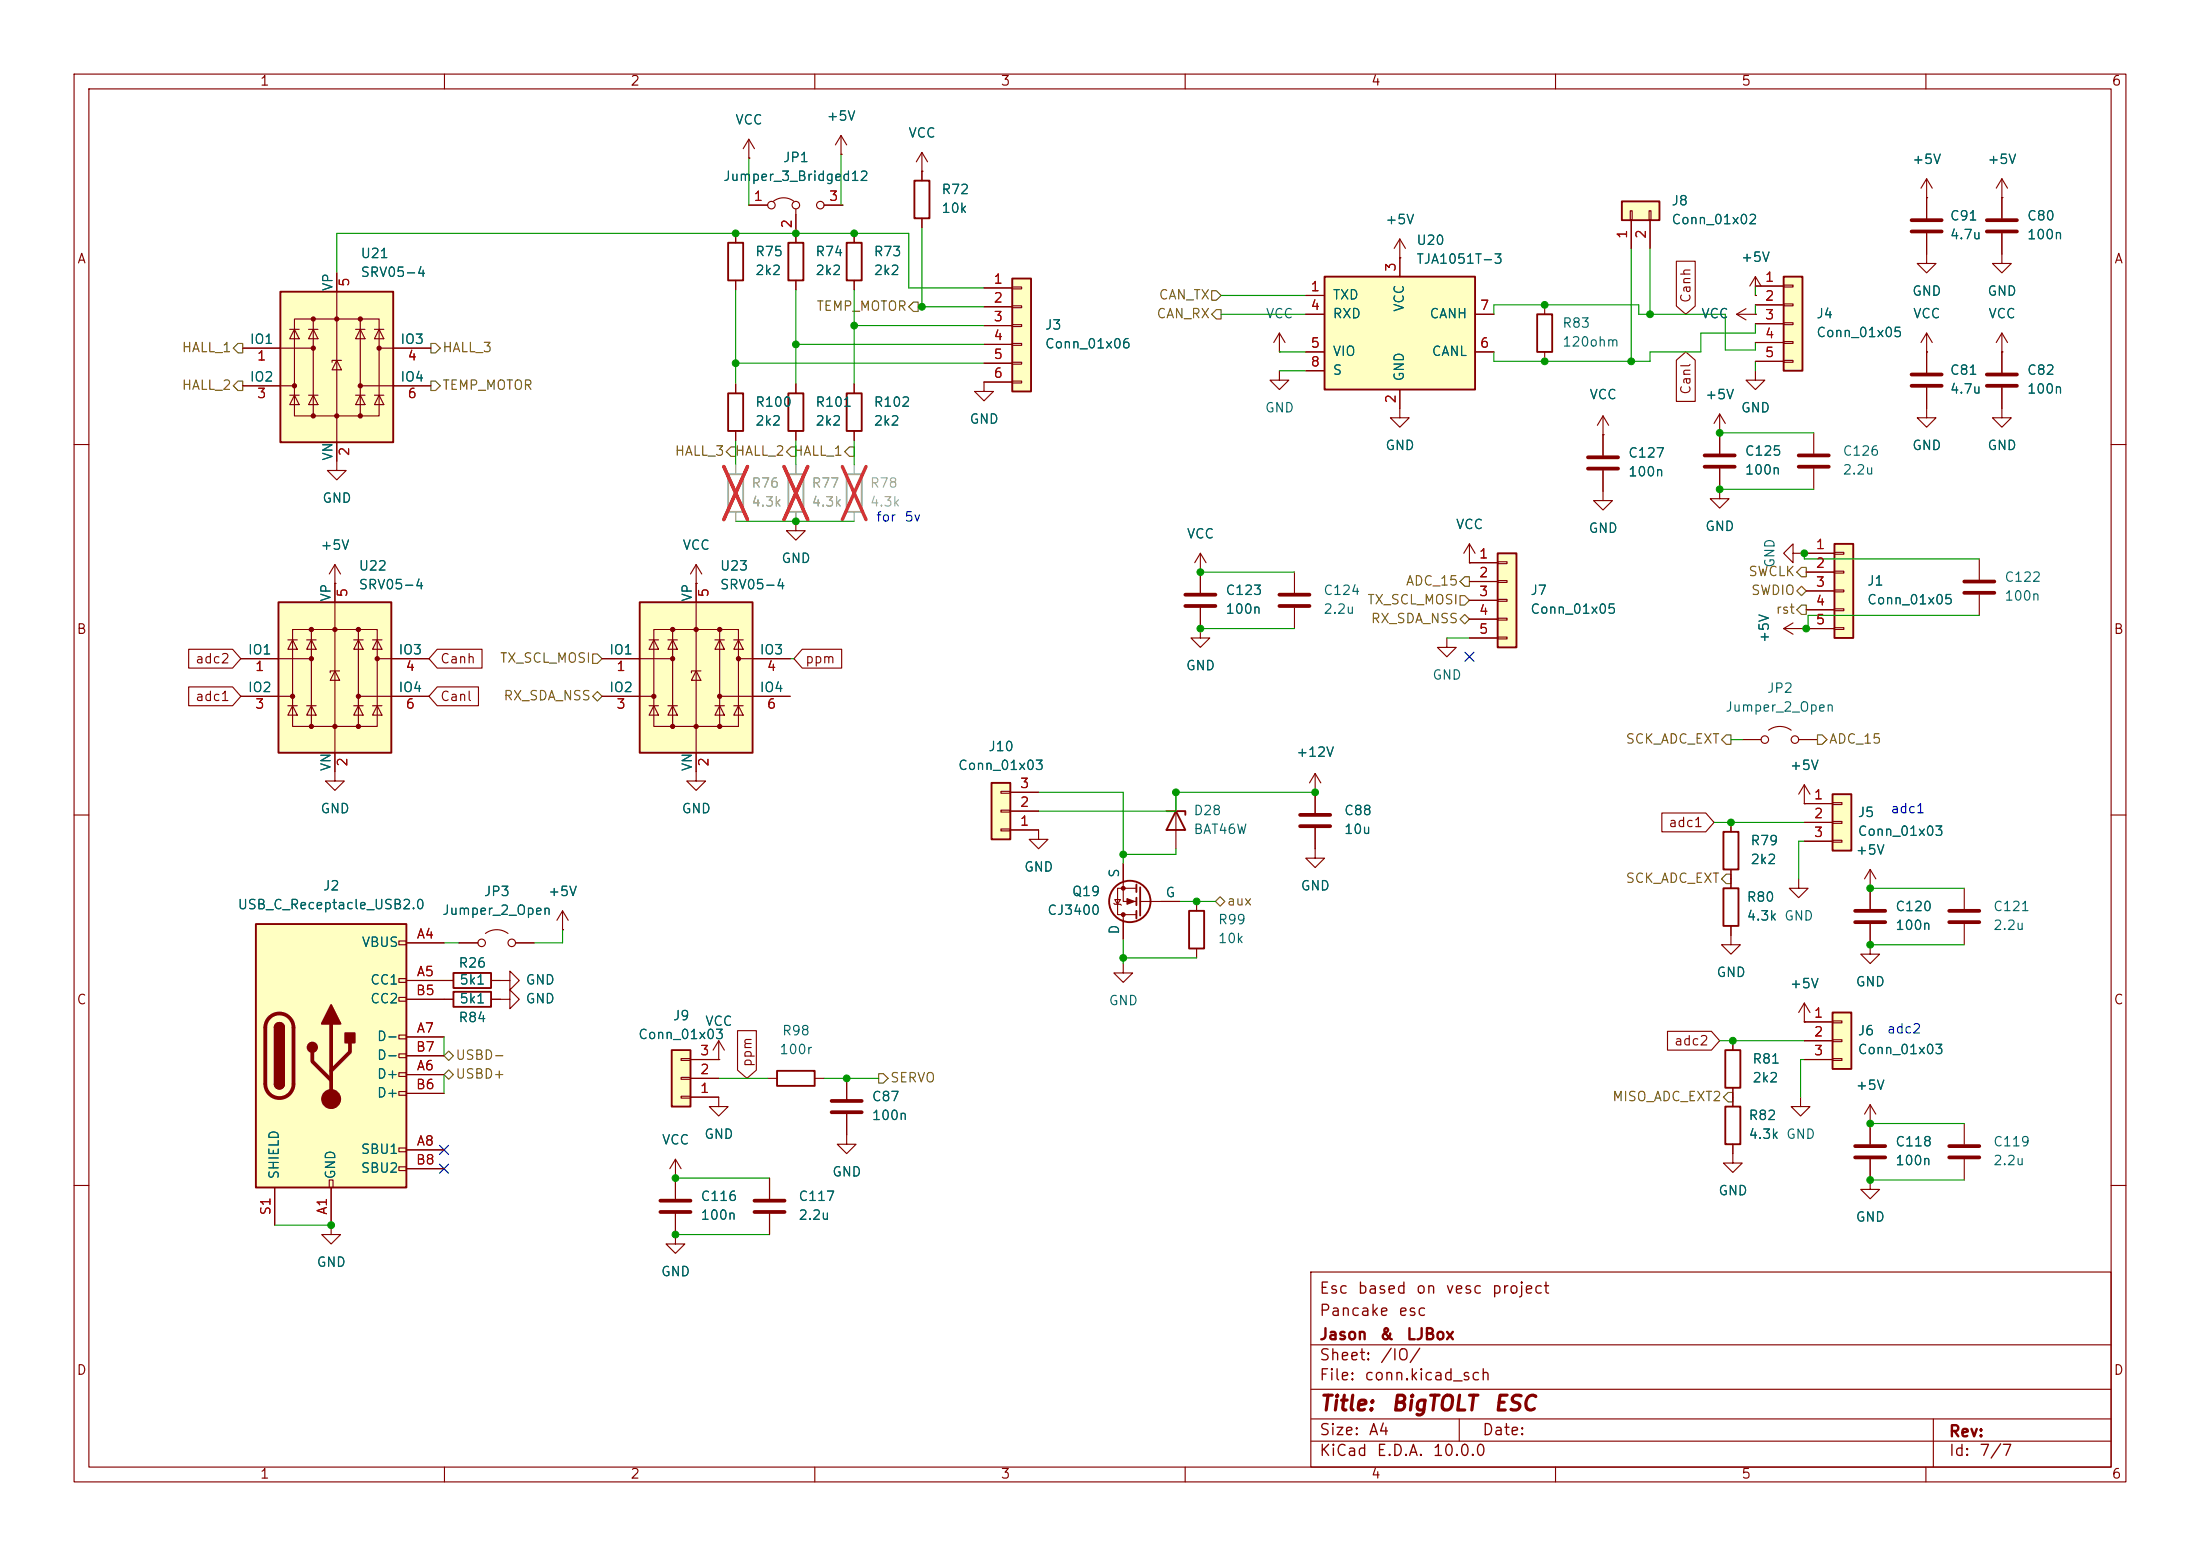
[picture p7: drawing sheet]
<svg xmlns="http://www.w3.org/2000/svg" width="297mm" height="210mm" viewBox="0 0 297 210" stroke-linecap="round" stroke-linejoin="round" font-family="sans-serif">
<g fill="none" stroke="#840000" stroke-width=".15">
<path d="M10 10h277v190h-277zM12 12h273v186h-273zM60 10v2M110 10v2M160 10v2M210 10v2M260 10v2M10 60h2M285 60h2M10 110h2M177.5 114.6v1.2h1.3l-1.3 1.3-1.2-1.3h1.2M285 110h2"/>
<path d="M10 160h2M177 171.7h108v26.3h-108zM285 160h2M60 198v2M110 198v2M160 198v2M177 194.5h108M177 191.5h108M177 187.5h108M177 181.5h108M197 191.5v3M210 198v2"/>
<path d="M260 198v2M261 191.5v6.5"/>
</g>
<path d="M34.5 124.7h20.4v35.6h-20.4z" fill="#ffffc2"/>
<g fill="none" stroke="#840000" stroke-width=".15">
<path d="M107.4 31.5v1.3M107.4 37.8v1.3M53.8 127h1.1v.5h-1.1zM53.8 132.1h1.1v.5h-1.1zM53.8 134.6h1.1v.5h-1.1zM53.8 139.7h1.1v.5h-1.1zM54.9 127.3h5M54.9 132.3h5M54.9 140h5M54.9 134.9h5M44.4 159.3h.6v1h-.6zM53.8 142.2h1.1v.5h-1.1z"/>
<path d="M53.8 144.8h1.1v.5h-1.1zM53.8 147.3h1.1v.5h-1.1zM53.8 154.9h1.1v.5h-1.1zM53.8 157.5h1.1v.5h-1.1zM54.9 145h5M54.9 155.2h5M54.9 147.6h5M54.9 142.5h5M54.9 157.7h5M37.1 160.3v5.1M44.7 160.3v5.1"/>
</g>
<path d="M106.4 32.8h2.1v5h-2.1zM34.5 124.7h20.4v35.6h-20.4zM37.1 138.7a.64 .64 0 0 1 .6-.6 .64 .64 0 0 1 .7 .6M37.1 146.3a.64 .64 0 0 0 .6 .6 .64 .64 0 0 0 .7-.6" fill="none" stroke="#840000" stroke-width=".25"/>
<path d="M36.4 137.4a1.9 1.9 0 0 1 2-.5 1.9 1.9 0 0 1 1.2 1.8v7.6a1.91 1.91 0 0 1-1.9 1.9 1.91 1.91 0 0 1-1.9-1.9v-7.6a1.9 1.9 0 0 1 .6-1.3zM44.7 138.2v10.1M42.2 142v1.3l2.5 2.5M47.2 140.7v1.3l-2.5 2.5" fill="none" stroke="#840000" stroke-width=".51"/>
<g fill="#840000" stroke="#840000" stroke-width=".25">
<path d="M37.1 138.7h1.3v7.6h-1.3z"/>
<path d="M37.3 138.2a.64 .64 0 0 1 .7-.1 .64 .64 0 0 1 .4 .6h-1.3z"/>
<path d="M37.1 146.3h1.3a.64 .64 0 0 1-.7 .6 .64 .64 0 0 1-.6-.6z"/>
<path d="M44.7 135.6l1.3 2.6h-2.6z"/>
<path d="M46.6 139.4h1.3v1.3h-1.3z"/>
<circle cx="42.2" cy="141.4" r=".63"/>
</g>
<circle cx="44.7" cy="148.3" r="1.27" fill="#840000" stroke="#840000" stroke-width=".15"/>
<path d="M178.8 37.3h20.3v15.3h-20.3z" fill="#ffffc2"/>
<path d="M178.8 37.3h20.3v15.3h-20.3z" fill="none" stroke="#840000" stroke-width=".25"/>
<g fill="none" stroke="#840000" stroke-width=".15">
<path d="M176.3 39.9h2.5M189 34.8h.1M189 32.3v5M189 32.3l-.8 1.2M189 32.3l.7 1.2M176.3 42.4h2.5M176.3 47.5h2.5M176.3 50h2.5M189 52.6v3.8h1.2l-1.2 1.3-1.3-1.3h1.3M199.1 42.4h2.6M199.1 47.5h2.6M235.2 99.8h2.5"/>
<path d="M238.8 98.6a2.54 2.54 0 0 1 3 0M240.8 84.8l1.3 .8M240.8 84.8h2.5M242.1 84.1l-1.3 .7M242.8 99.8h2.6M243.3 84.8h.1"/>
<circle cx="238.3" cy="99.8" r=".51"/>
<circle cx="242.3" cy="99.8" r=".51"/>
</g>
<path d="M133.9 105.7h2.5v7.6h-2.5z" fill="#ffffc2"/>
<path d="M98.3 32.8h2v5h-2zM133.9 105.7h2.5v7.6h-2.5zM232.7 119.9h2v5.1h-2z" fill="none" stroke="#840000" stroke-width=".25"/>
<g fill="none" stroke="#840000" stroke-width=".15">
<path d="M99.3 31.5v1.3M99.3 37.8v1.3M132.8 51.6v1.2h1.3l-1.3 1.3-1.2-1.3h1.2M172.7 47.5h.1M172.7 45l-.7 1.2M172.7 45l.8 1.2M172.7 45v2.5M234.4 42.4l1.3 .8M234.4 42.4h2.6M235.7 41.7l-1.3 .7M237 42.4h.1M135.1 111.9h1.3v.2h-1.3z"/>
<path d="M135.1 109.3h1.3v.3h-1.3zM135.1 106.8h1.3v.3h-1.3zM136.4 112h3.8v1.3h1.3l-1.3 1.3-1.3-1.3h1.3M136.4 109.5h3.8M136.4 106.9h3.8M233.7 118.6v1.3M233.7 125v1.2M252.5 156.5v4h1.2l-1.2 1.3-1.3-1.3h1.3M252.5 151.6v2.8M265.2 151.6v2.8M265.2 156.5v2.8"/>
</g>
<path d="M250.4 154.7h4.1M250.4 156.2h4.1M263.1 154.7h4.1M263.1 156.2h4.1" fill="none" stroke="#840000" stroke-width=".51"/>
<path d="M218.9 27.2h5.1v2.5h-5.1z" fill="#ffffc2"/>
<path d="M123.4 24.4h2.1v5.1h-2.1zM218.9 27.2h5.1v2.5h-5.1zM207.5 42.4h2v5.1h-2zM232.7 112.3h2v5h-2zM232.9 149.4h2v5h-2zM232.9 141.7h2v5.1h-2z" fill="none" stroke="#840000" stroke-width=".25"/>
<g fill="none" stroke="#840000" stroke-width=".15">
<path d="M124.5 23.1h.1M124.5 20.6l-.8 1.2M124.5 20.6l.7 1.2M124.5 20.6v3.8M124.5 29.5v1.2M220.1 28.4h.2v1.3h-.2zM220.2 29.7v3.8M222.6 28.4h.3v1.3h-.3zM222.8 29.7v3.8M208.5 41.1v1.3M208.5 47.5v1.3M216.4 58.7h.1"/>
<path d="M216.4 56.1v5.4M216.4 56.1l-.8 1.3M216.4 56.1l.8 1.3M244.9 58.4v2.8M216.4 63.5v4.1h1.3l-1.3 1.2-1.3-1.2h1.3M244.9 63.2v2.8M233.7 111v1.3M233.7 117.3v1.3M242.8 118.6v1.3h1.3l-1.3 1.3-1.2-1.3h1.2M252.5 119.9h.1M252.5 117.3v2.6M252.5 117.3l-.8 1.3"/>
<path d="M252.5 117.3l.7 1.3M233.9 154.4v2.6h1.3l-1.3 1.2-1.2-1.2h1.2M233.9 140.5v1.2M233.9 146.8v2.6M243.1 148.1v1.3h1.2l-1.2 1.2-1.3-1.2h1.3M252.5 151.6h.1M252.5 149.1l-.8 1.3M252.5 149.1l.7 1.3M252.5 149.1v2.5"/>
</g>
<path d="M214.4 61.7h4M214.4 63.2h4M242.8 61.5h4.1M242.8 63h4.1" fill="none" stroke="#840000" stroke-width=".51"/>
<path d="M202.2 74.7h2.5v12.7h-2.5z" fill="#ffffc2"/>
<path d="M202.2 74.7h2.5v12.7h-2.5z" fill="none" stroke="#840000" stroke-width=".25"/>
<g fill="none" stroke="#840000" stroke-width=".15">
<path d="M260.1 26.7h.1M260.1 24.1l-.8 1.3M260.1 24.1l.8 1.3M260.1 24.1v2.6M198.4 75.9h.1M198.4 75.9h3.8M198.4 78.5h3.8M198.4 73.4l-.8 1.3M198.4 73.4l.7 1.3M198.4 73.4v2.5M202.2 75.8h1.3v.3h-1.3zM202.2 78.4h1.3v.2h-1.3z"/>
<path d="M195.3 86.1v1.3h1.3l-1.3 1.2-1.2-1.2h1.2M198.4 81h3.8M198.4 83.6h3.8M198.4 86.1h3.8M202.2 80.9h1.3v.3h-1.3zM202.2 83.4h1.3v.3h-1.3zM202.2 86h1.3v.2h-1.3zM243.6 108.5h.1M243.6 105.9l-.8 1.3M243.6 105.9l.7 1.3M243.6 105.9v2.6"/>
</g>
<path d="M247.4 107.2h2.5v7.6h-2.5z" fill="#ffffc2"/>
<path d="M247.4 107.2h2.5v7.6h-2.5z" fill="none" stroke="#840000" stroke-width=".25"/>
<path d="M243.6 108.5h3.8M243.6 111h3.8M243.6 113.5h3.8M247.4 108.3h1.3v.3h-1.3zM247.4 110.9h1.3v.2h-1.3zM247.4 113.4h1.3v.3h-1.3z" fill="none" stroke="#840000" stroke-width=".15"/>
<path d="M247.6 73.4h2.6v12.7h-2.6z" fill="#ffffc2"/>
<path d="M247.6 73.4h2.6v12.7h-2.6zM160.5 122.9h2.1v5.1h-2.1z" fill="none" stroke="#840000" stroke-width=".25"/>
<g fill="none" stroke="#840000" stroke-width=".15">
<path d="M243.8 74.7h3.8M243.8 77.2h3.8M243.8 79.8h3.8M247.6 74.5h1.3v.3h-1.3zM247.6 77.1h1.3v.2h-1.3zM247.6 79.6h1.3v.3h-1.3zM243.8 82.3h3.8M243.8 84.8h3.8M247.6 82.2h1.3v.2h-1.3zM247.6 84.7h1.3v.3h-1.3zM151.6 130v1.3h1.3l-1.3 1.3-1.2-1.3h1.2M161.5 121.7v1.2"/>
<path d="M161.5 128v1.3"/>
</g>
<path d="M247.4 136.7h2.5v7.6h-2.5z" fill="#ffffc2"/>
<path d="M114.3 32.8h2v5h-2zM106.4 53.1h2.1v5.1h-2.1zM247.4 136.7h2.5v7.6h-2.5z" fill="none" stroke="#840000" stroke-width=".25"/>
<g fill="none" stroke="#840000" stroke-width=".15">
<path d="M115.3 31.5v1.3M115.3 37.8v1.3M107.4 51.8v1.3M107.4 58.2v1.2M172.7 50v1.3h1.3l-1.3 1.3-1.3-1.3h1.3M162.1 77.2v2.8M174.8 77.2v2.8M267.2 75.4v2.8M162.1 82v4.1h1.2l-1.2 1.3-1.3-1.3h1.3M174.8 82v2.8M267.2 80.3v2.8M177.5 106.9h.1"/>
<path d="M177.5 104.4l-.7 1.3M177.5 104.4l.8 1.3M177.5 104.4v2.5M243.6 137.9h.1M243.6 137.9h3.8M243.6 135.4l-.8 1.3M243.6 135.4l.7 1.3M243.6 135.4v2.5M247.4 137.8h1.3v.2h-1.3zM252.5 127.5v1.3h1.2l-1.2 1.2-1.3-1.2h1.3M243.6 140.5h3.8M243.6 143h3.8"/>
<path d="M247.4 140.3h1.3v.3h-1.3zM247.4 142.9h1.3v.2h-1.3z"/>
</g>
<path d="M265.2 78.5h4M160 80.3h4.1M160 81.8h4.1M172.7 80.3h4.1M172.7 81.8h4.1M265.2 80h4" fill="none" stroke="#840000" stroke-width=".51"/>
<path d="M136.7 37.6h2.5v15.2h-2.5z" fill="#ffffc2"/>
<g fill="none" stroke="#840000" stroke-width=".25">
<path d="M136.7 37.6h2.5v15.2h-2.5zM98.3 53.1h2v5.1h-2zM114.3 53.1h2v5.1h-2zM153.4 119.4v1M153.9 119.8v3.8M157.5 109.5h2.5v.5M158.7 109.5l1.3 2.5h-2.5zM153.4 121.2v1M153.4 122.9v1.1"/>
<circle cx="152.5" cy="121.7" r="2.79"/>
</g>
<g fill="none" stroke="#840000" stroke-width=".15">
<path d="M101.1 18.8l-.8 1.3M101.1 18.8l.8 1.3M101.1 18.8v2.5M113.5 18.3l-.7 1.3M113.5 18.3l.8 1.3M113.5 18.3v2.5M101.1 21.3h.1M101.1 27.7h2.5M104.4 27.2a2.26 2.26 0 0 1 2.8 0M107.4 28.2v3.3M111.3 27.7h2.5M113.5 20.8h.1"/>
<path d="M132.8 38.9h3.9M136.7 38.7h1.2v.3h-1.2zM260.1 31.5v4.1h1.3l-1.3 1.2-1.3-1.2h1.3M260.1 26.7v2.8M270.3 26.7h.1M270.3 31.5v4.1h1.2l-1.2 1.2-1.3-1.2h1.3M270.3 24.1v5.4M270.3 24.1l-.8 1.3M270.3 24.1l.7 1.3M99.3 51.8v1.3M99.3 58.2v1.2M115.3 51.8v1.3"/>
<path d="M115.3 58.2v1.2M132.8 41.4h3.9M132.8 43.9h3.9M132.8 46.5h3.9M132.8 49h3.9M132.8 51.6h3.9M136.7 41.3h1.2v.2h-1.2zM136.7 43.8h1.2v.3h-1.2zM136.7 46.4h1.2v.2h-1.2zM136.7 48.9h1.2v.2h-1.2zM136.7 51.4h1.2v.3h-1.2zM232.2 58.4h.1"/>
<path d="M232.2 55.9v5.3M232.2 55.9l-.8 1.3M232.2 55.9l.7 1.3M260.1 52.3v4.1h1.3l-1.3 1.3-1.3-1.3h1.3M260.1 47.5h.1M260.1 45v5.3M260.1 45l-.8 1.2M260.1 45l.8 1.2M270.3 52.3v4.1h1.2l-1.2 1.3-1.3-1.3h1.3M270.3 47.5h.1M270.3 45v5.3M270.3 45l-.8 1.2"/>
<path d="M270.3 45l.7 1.2M162.1 77.2h.1M162.1 74.7l-.8 1.2M162.1 74.7l.7 1.2M162.1 74.7v2.5M232.2 63.2v4.1h1.2l-1.2 1.3-1.3-1.3h1.3M242.1 74.7v-1.3l-1.3 1.3 1.3 1.2v-1.2h1.2M151.6 116.6v5.1h1.8M153.4 119.9h-2.5v3.5h2.5M158.7 106.9v7.7M177.5 106.9v2.8M177.5 111.8v2.8"/>
<path d="M252.5 119.9v2.8M265.2 119.9v2.8M150.4 121.9l.1 .1h.8l.1 .2M150.5 121.4h.8l-.4 .6zM151.6 123.4v3.3M153.9 121.7h5.4M233.7 126.2v1.3h1.2l-1.2 1.3-1.3-1.3h1.3M252.5 124.7v2.8M265.2 124.7v2.8"/>
<circle cx="104.1" cy="27.7" r=".51"/>
<circle cx="107.4" cy="27.7" r=".51"/>
<circle cx="110.7" cy="27.7" r=".51"/>
</g>
<path d="M98.3 64h2v5.1h-2zM106.4 64h2.1v5.1h-2.1zM114.3 64h2v5.1h-2z" fill="none" stroke="#a1a1a1" stroke-width=".25"/>
<path d="M99.3 62.7v1.3M99.3 69.1v1.3M107.4 62.7v1.3M107.4 69.1v1.3M115.3 62.7v1.3M115.3 69.1v1.3" fill="none" stroke="#a1a1a1" stroke-width=".15"/>
<path d="M97.7 63l3.2 7.1M100.9 63l-3.2 7.1M105.8 63l3.2 7.1M109 63l-3.2 7.1M113.7 63l3.2 7.1M116.9 63l-3.2 7.1" fill="none" stroke="#e12e31" stroke-width=".46"/>
<g fill="none" stroke="#840000" stroke-width=".51">
<path d="M258.1 31.2h4M258.1 29.7h4M268.2 31.2h4.1M268.2 29.7h4.1M258.1 52.1h4M258.1 50.5h4M268.2 52.1h4.1M268.2 50.5h4.1M230.1 61.5h4.1M230.1 63h4.1M175.5 111.5h4.1M175.5 110h4.1"/>
<path d="M250.4 122.9h4.1M250.4 124.5h4.1M263.1 122.9h4.1M263.1 124.5h4.1"/>
</g>
<g fill="#840000" stroke="#840000" stroke-width=".15">
<path d="M152.1 121.3l1.1 .4-1.1 .3z"/>
<circle cx="151.6" cy="123.4" r=".25"/>
<circle cx="151.6" cy="119.9" r=".25"/>
</g>
<path d="M240.8 37.3h2.5v12.7h-2.5z" fill="#ffffc2"/>
<path d="M240.8 37.3h2.5v12.7h-2.5z" fill="none" stroke="#840000" stroke-width=".25"/>
<g fill="none" stroke="#840000" stroke-width=".15">
<path d="M237 39.9h.1M237 38.6h3.8M237 37.3l-.8 1.3M237 37.3l.7 1.3M237 37.3v2.6M240.8 38.5h1.3v.2h-1.3zM237 50v1.3h1.3l-1.3 1.3-1.3-1.3h1.3M237 41.1h3.8M237 43.7h3.8M237 46.2h3.8M237 48.8h3.8M240.8 41h1.3v.3h-1.3z"/>
<path d="M240.8 43.6h1.3v.2h-1.3zM240.8 46.1h1.3v.3h-1.3zM240.8 48.6h1.3v.3h-1.3zM45.2 78.7h.1M45.2 76.2l-.8 1.3M45.2 76.2l.8 1.3M45.2 76.2v2.5M107.4 70.4v1.2h1.3l-1.3 1.3-1.2-1.3h1.2M45.2 104.1v1.3h1.3l-1.3 1.3-1.3-1.3h1.3"/>
</g>
<path d="M37.6 81.3h15.2v20.3h-15.2z" fill="#ffffc2"/>
<g fill="none" stroke="#840000" stroke-width=".15">
<path d="M45.2 78.7v25.4M32.5 88.9h9.5M32.5 94h7M38.9 86.4h1.2M38.9 95.3h1.2M39.5 85h11.4v13h-11.4zM39.5 86.4l.6 1.2h-1.2zM39.5 95.3l.6 1.2h-1.2zM41.4 86.4h1.3M41.4 95.3h1.3M42 86.4l.7 1.2h-1.3zM42 95.3l.7 1.2h-1.3z"/>
<path d="M42 85v13M45.2 90.6l.6 1.2h-1.2zM45.8 90.6h-1.2v.2M47.8 86.4h1.2M47.8 95.3h1.2M48.4 86.4l.6 1.2h-1.2zM48.4 95.3l.6 1.2h-1.2zM48.4 85v13M48.4 94h9.5M50.3 86.4h1.3M50.3 95.3h1.3M50.9 86.4l.7 1.2h-1.3z"/>
<path d="M50.9 95.3l.7 1.2h-1.3zM50.9 88.9h7"/>
</g>
<path d="M37.6 81.3h15.2v20.3h-15.2z" fill="none" stroke="#840000" stroke-width=".25"/>
<g fill="#840000" stroke="#840000" stroke-width=".15">
<circle cx="39.5" cy="94" r=".28"/>
<circle cx="42" cy="85" r=".28"/>
<circle cx="42" cy="88.9" r=".28"/>
<circle cx="42" cy="98" r=".28"/>
<circle cx="45.2" cy="85" r=".28"/>
<circle cx="45.2" cy="98" r=".28"/>
<circle cx="48.4" cy="85" r=".28"/>
<circle cx="48.4" cy="94" r=".28"/>
<circle cx="48.4" cy="98" r=".28"/>
<circle cx="50.9" cy="88.9" r=".28"/>
</g>
<path d="M86.4 81.3h15.2v20.3h-15.2z" fill="#ffffc2"/>
<g fill="none" stroke="#840000" stroke-width=".15">
<path d="M45.5 62.2v1.3h1.2l-1.2 1.3-1.3-1.3h1.3M94 78.7h.1M94 76.2v29.2h1.2l-1.2 1.3-1.3-1.3h1.3M94 76.2l-.8 1.3M94 76.2l.7 1.3M81.3 88.9h9.5M81.3 94h7M87.6 86.4h1.3M87.6 95.3h1.3M88.3 85h11.4v13h-11.4zM88.3 86.4l.6 1.2h-1.3zM88.3 95.3l.6 1.2h-1.3z"/>
<path d="M90.2 86.4h1.2M90.2 95.3h1.2M90.8 86.4l.6 1.2h-1.2zM90.8 95.3l.6 1.2h-1.2zM90.8 85v13M94 90.6l.6 1.2h-1.3zM94.6 90.6h-1.3v.2M96.5 86.4h1.3M96.5 95.3h1.3M97.2 86.4l.6 1.2h-1.3zM97.2 95.3l.6 1.2h-1.3zM97.2 85v13"/>
<path d="M97.2 94h9.5M99.1 86.4h1.2M99.1 95.3h1.2M99.7 86.4l.6 1.2h-1.2zM99.7 95.3l.6 1.2h-1.2zM99.7 88.9h7"/>
</g>
<path d="M86.4 81.3h15.2v20.3h-15.2z" fill="none" stroke="#840000" stroke-width=".25"/>
<g fill="#840000" stroke="#840000" stroke-width=".15">
<circle cx="88.3" cy="94" r=".28"/>
<circle cx="90.8" cy="85" r=".28"/>
<circle cx="90.8" cy="88.9" r=".28"/>
<circle cx="90.8" cy="98" r=".28"/>
<circle cx="94" cy="85" r=".28"/>
<circle cx="94" cy="98" r=".28"/>
<circle cx="97.2" cy="85" r=".28"/>
<circle cx="97.2" cy="94" r=".28"/>
<circle cx="97.2" cy="98" r=".28"/>
<circle cx="99.7" cy="88.9" r=".28"/>
</g>
<path d="M37.8 39.4h15.3v20.3h-15.3z" fill="#ffffc2"/>
<g fill="none" stroke="#840000" stroke-width=".15">
<path d="M45.5 36.8v25.4M32.8 47h9.5M32.8 52.1h7M39.1 44.5h1.3M39.1 53.3h1.3M39.8 43.1h11.4v13h-11.4zM39.8 44.5l.6 1.2h-1.3zM39.8 53.3l.6 1.3h-1.3zM41.7 44.5h1.2M41.7 53.3h1.2M42.3 44.5l.6 1.2h-1.2zM42.3 53.3l.6 1.3h-1.2z"/>
<path d="M42.3 43.1v13M45.5 48.6l.6 1.3h-1.3zM46.1 48.6h-1.3v.3M48 44.5h1.3M48 53.3h1.3M48.6 44.5l.7 1.2h-1.3zM48.6 53.3l.7 1.3h-1.3zM48.6 43.1v13M48.6 52.1h9.6M50.5 44.5h1.3M50.5 53.3h1.3M51.2 44.5l.6 1.2h-1.3z"/>
<path d="M51.2 53.3l.6 1.3h-1.3zM51.2 47h7M62 127.3h2.5M65.5 126a2.54 2.54 0 0 1 3.1 0M69.6 127.3h2.5M91.2 159h.1M91.2 156.5v5.3M91.2 156.5l-.8 1.2M91.2 156.5l.7 1.2M103.6 145.5h1.3M103.9 159v2.8M110 145.5h1.3"/>
<path d="M114.3 150.4v4h1.3l-1.3 1.3-1.3-1.3h1.3M114.3 145.5v2.8M91.2 163.8v4.1h1.3l-1.3 1.3-1.3-1.3h1.3M103.9 163.8v2.8"/>
<circle cx="65" cy="127.3" r=".51"/>
<circle cx="69.1" cy="127.3" r=".51"/>
</g>
<path d="M37.8 39.4h15.3v20.3h-15.3zM104.9 144.5h5.1v2.1h-5.1z" fill="none" stroke="#840000" stroke-width=".25"/>
<g fill="#840000" stroke="#840000" stroke-width=".15">
<circle cx="39.8" cy="52.1" r=".28"/>
<circle cx="42.3" cy="43.1" r=".28"/>
<circle cx="42.3" cy="47" r=".28"/>
<circle cx="42.3" cy="56.1" r=".28"/>
<circle cx="45.5" cy="43.1" r=".28"/>
<circle cx="45.5" cy="56.1" r=".28"/>
<circle cx="48.6" cy="43.1" r=".28"/>
<circle cx="48.6" cy="52.1" r=".28"/>
<circle cx="48.6" cy="56.1" r=".28"/>
<circle cx="51.2" cy="47" r=".28"/>
</g>
<path d="M112.3 150.1h4M112.3 148.6h4M89.2 162.1h4M89.2 163.6h4M101.9 162.1h4M101.9 163.6h4" fill="none" stroke="#840000" stroke-width=".51"/>
<path d="M90.7 141.7h2.5v7.7h-2.5z" fill="#ffffc2"/>
<path d="M61.2 131.3h5.1v2.1h-5.1zM61.2 133.9h5.1v2h-5.1zM90.7 141.7h2.5v7.7h-2.5z" fill="none" stroke="#840000" stroke-width=".25"/>
<g fill="none" stroke="#840000" stroke-width=".15">
<path d="M45.5 36.8v2.6M99.3 31.5v1.3M99.3 37.8v1.3M101.1 21.3h.1M101.1 27.7h2.5M107.4 29v3.8M107.4 37.8v1.3M111.3 27.7h2.5M113.5 20.8h.1M115.3 31.5v1.3M115.3 37.8v1.3M124.5 23.1h.1"/>
<path d="M124.5 23.1v1.3M124.5 29.5v1.2M132.8 38.9h3.9M176.3 39.9h2.5M189 34.8h.1M189 34.8v2.5M220.2 29.7v3.8M222.8 29.7v3.8M226.3 35.3h2.6v6l-1.3 1.1-1.3-1.1zM237 39.9h.1M237 38.6h3.8M260.1 26.7h.1"/>
<path d="M260.1 26.7v2.8M260.1 31.5v2.8M270.3 26.7h.1M270.3 26.7v2.8M270.3 31.5v2.8M32.8 47h5M32.8 52.1h5M45.5 59.7v2.5M53.1 47h5.1M53.1 52.1h5.1M99.3 51.8v1.3M99.3 58.2v1.2"/>
<path d="M107.4 51.8v1.3M107.4 58.2v1.2M115.3 51.8v1.3M115.3 58.2v1.2M132.8 41.4h3.9M132.8 43.9h3.9M132.8 46.5h3.9M132.8 49h3.9M132.8 51.6h3.9M176.3 42.4h2.5M176.3 47.5h2.5M176.3 50h2.5"/>
<path d="M189 52.6v2.5M199.1 42.4h2.6M199.1 47.5h2.6M216.4 58.7h.1M216.4 58.7v2.8M226.3 48.6l1.3-1.1 1.3 1.1v5.6h-2.6zM232.2 58.4h.1M232.2 58.4v2.8M237 42.4h.1M237 41.1h3.8M237 43.7h3.8M237 46.2h3.8"/>
<path d="M237 48.8h3.8M260.1 47.5h.1M260.1 47.5v2.8M260.1 52.3v2.8M270.3 47.5h.1M270.3 47.5v2.8M270.3 52.3v2.8M45.2 78.7h.1M45.2 78.7v2.6M94 78.7h.1M94 78.7v2.6M162.1 77.2h.1"/>
<path d="M162.1 77.2v2.8M198.4 75.9h.1M198.4 75.9h3.8M198.4 78.5h3.8M216.4 63.5v2.8M232.2 63.2v2.8M243.8 74.7h3.8M243.8 77.2h3.8M243.8 79.8h3.8M25.5 87.6h5.9l1.1 1.3-1.1 1.3h-5.9zM25.5 92.7h5.9l1.1 1.3-1.1 1.3h-5.9zM32.5 88.9h5.1"/>
<path d="M32.5 94h5.1M52.8 88.9h5.1M52.8 94h5.1M59 87.6h6.1v2.6h-6.1l-1.1-1.3zM59 92.7h5.6v2.6h-5.6l-1.1-1.3zM81.3 88.9h5.1M81.3 94h5.1M101.6 88.9h5.1M101.6 94h5.1M108.3 87.6h5.3v2.6h-5.3l-1.1-1.3zM162.1 82v2.8M198.4 81h3.8"/>
<path d="M198.4 83.6h3.8M198.4 86.1h3.8M243.3 84.8h.1M243.8 82.3h3.8M243.8 84.8h3.8M45.2 101.6v2.5M94 101.6v2.5M136.4 112h3.8M136.4 109.5h3.8M136.4 106.9h3.8M151.6 116.6v2.5M177.5 106.9h.1"/>
<path d="M177.5 106.9v2.8M177.5 111.8v2.8M224.4 109.7h5.9l1.1 1.3-1.1 1.3h-5.9zM233.7 111v1.3M233.7 117.3v2.6M243.6 108.5h.1M243.6 108.5h3.8M243.6 111h3.8M243.6 113.5h3.8M252.5 119.9h.1M252.5 119.9v2.8M54.9 132.3h6.3"/>
<path d="M54.9 134.9h6.3M54.9 127.3h5M54.9 140h5M62 127.3h2.5M66.3 134.9h2.5v-1.3l1.3 1.3-1.3 1.2v-1.2M66.3 132.3h2.5v-1.2l1.3 1.2-1.3 1.3v-1.3M69.6 127.3h2.5M75.9 125.5h.1M75.9 122.9l-.7 1.3M75.9 122.9l.8 1.3M75.9 122.9v2.6M99.6 139.1h2.5v5.3l-1.3 1.1-1.2-1.1z"/>
<path d="M151.6 124.2v2.5M156.7 121.7h2.6M225.1 139.2h5.9l1.2 1.3-1.2 1.2h-5.9zM233.7 125v1.2M243.6 137.9h.1M243.6 137.9h3.8M252.5 124.7v2.8M54.9 145h5M54.9 155.2h5M54.9 147.6h5M54.9 142.5h5M54.9 157.7h5"/>
<path d="M91.2 159h.1M91.2 159v2.8M91.9 148h1.3v.2h-1.3zM91.9 145.4h1.3v.3h-1.3zM91.9 142.9h1.3v.2h-1.3zM93.2 148.1h3.8v1.3h1.3l-1.3 1.2-1.2-1.2h1.2M93.2 145.5h3.8M93.2 143h3.8M97 143h.1M97 140.5l-.7 1.2M97 140.5l.8 1.2M97 140.5v2.5"/>
<path d="M103.9 159v2.8M114.3 145.5v2.8M114.3 150.4v2.8M233.9 140.5v1.2M233.9 146.8v2.6M233.9 154.4v1.3M243.6 143h3.8M243.6 140.5h3.8M252.5 151.6h.1M252.5 151.6v2.8M252.5 156.5v2.8M37.1 160.3v5.1"/>
<path d="M44.7 160.3v6.3h1.3l-1.3 1.3-1.3-1.3h1.3M91.2 163.8v2.8M103.9 163.8v2.8"/>
</g>
<g fill="none" stroke="#725600" stroke-width=".15">
<path d="M163.6 39.2h.6l.6 .7-.6 .6h-.6zM32.1 46.4h.7v1.2h-.7l-.6-.6zM32.1 51.4h.7v1.3h-.7l-.6-.6zM58.2 46.4h.6l.6 .6-.6 .6h-.6zM58.2 51.4h.6l.6 .7-.6 .6h-.6zM122.7 41.4l.6-.6h.7v1.2h-.7zM164.2 41.8h.6v1.3h-.6l-.6-.7zM98.7 60.3h.6v1.3h-.6l-.7-.6zM106.8 60.3h.6v1.3h-.6l-.6-.6zM114.7 60.3h.6v1.3h-.6l-.7-.6zM197.7 77.9h.7v1.2h-.7l-.6-.6zM242.6 79.8l.6-.7 .6 .7-.6 .6z"/>
<path d="M243.2 76.6h.6v1.3h-.6l-.6-.7zM80 88.3h.6l.7 .6-.7 .6h-.6zM80 94l.6-.7 .7 .7-.7 .6zM197.1 83.6l.6-.7 .7 .7-.7 .6zM197.1 80.4h.6l.7 .6-.7 .7h-.6zM233 99.2h.7v1.3h-.7l-.6-.7zM243.2 81.7h.6v1.2h-.6l-.6-.6zM245.4 99.2h.6l.6 .6-.6 .7h-.6zM233 118h.7v1.3h-.7l-.6-.7zM164.1 121.7l.6-.7 .7 .7-.7 .6zM59.9 142.5l.7-.6 .6 .6-.6 .6zM59.9 145l.7-.6 .6 .6-.6 .7z"/>
<path d="M118.6 144.9h.7l.6 .6-.6 .7h-.7zM233.3 147.4h.6v1.3h-.6l-.6-.6z"/>
</g>
<g fill="none" stroke="#009600" stroke-width=".15">
<path d="M45.5 36.8v-5.3h77.2v7.4h10.1M99.3 39.1v12.7M101.1 21.3v6.4M107.4 39.1v12.7M113.5 20.8v6.9h.3M115.3 39.1v12.7M124.5 30.7v10.7M164.8 39.9h11.5M220.2 33.5v15.3M222.8 33.5v8.9M237 38.6v1.3M99.3 59.4v3.3"/>
<path d="M99.3 49h33.5M107.4 59.4v3.3M107.4 46.5h25.4M115.3 59.4v3.3M115.3 43.9h17.5M124 41.4h8.8M164.8 42.4h11.5M172.7 47.5h3.6M172.7 50h3.6M201.7 42.4v-1.3h19.5v1.3h11.7v4.8h4.1v-1M232.2 58.4h12.7M237 41.1v1.3"/>
<path d="M237 43.7v1.3h-7.4v2.5h-6.8v1.3h-21.1v-1.3M237 48.8v1.2M99.3 70.4h16M162.1 77.2h12.7M232.2 66h12.7M243.3 74.7h.5M243.6 74.7v.7h23.6M106.7 88.9h.5M162.1 84.8h12.7M195.3 86.1h3.1M233.7 99.8h1.5M267.2 83.1h-23.1v1.7h-.8"/>
<path d="M140.2 106.9h11.4v9.7M158.7 114.6v.7h-7.1M177.5 106.9h-18.8v2.6h-18.5M231.4 111h12.2M243.6 113.5h-.8v5.1M252.5 119.9h12.7M59.9 127.3h2.1M59.9 140v2.5M75.9 125.5v1.8h-3.8M151.6 126.7v3.3M151.6 129.3h9.9M159.3 121.7h4.8"/>
<path d="M252.5 127.5h12.7M59.9 145v2.6M91.2 159h12.7M97 145.5h6.6M111.3 145.5h7.3M232.2 140.5h11.4M243.6 143h-.5v5.1M252.5 151.6h12.7M252.5 159.3h12.7M37.1 165.4h7.6M91.2 166.6h12.7"/>
</g>
<path d="M197.8 88l1.2 1.3M199 88l-1.2 1.3M59.3 154.6l1.3 1.2M59.3 157.1l1.3 1.2M60.6 154.6l-1.3 1.2M60.6 157.1l-1.3 1.2" fill="none" stroke="#000084" stroke-width=".15"/>
<path d="M99.3 62.7v1.3M99.3 69.1v1.3M107.4 62.7v1.3M107.4 69.1v1.3" fill="none" stroke="#a1a1a1" stroke-width=".15"/>
<path d="M97.7 63l3.2 7.1M100.9 63l-3.2 7.1M105.8 63l3.2 7.1M109 63l-3.2 7.1" fill="none" stroke="#e12e31" stroke-width=".46"/>
<g fill="#009600" stroke="#009600" stroke-width=".14">
<circle cx="208.5" cy="41.1" r=".46"/>
<circle cx="208.5" cy="48.8" r=".46"/>
<circle cx="222.8" cy="42.4" r=".46"/>
<circle cx="220.2" cy="48.8" r=".46"/>
<circle cx="151.6" cy="129.3" r=".46"/>
<circle cx="151.6" cy="115.3" r=".46"/>
<circle cx="233.9" cy="140.5" r=".46"/>
<circle cx="233.7" cy="111" r=".46"/>
<circle cx="161.5" cy="121.7" r=".46"/>
<circle cx="252.5" cy="127.5" r=".46"/>
<circle cx="243.8" cy="84.8" r=".46"/>
<circle cx="252.5" cy="159.3" r=".46"/>
<circle cx="252.5" cy="151.6" r=".46"/>
<circle cx="252.5" cy="119.9" r=".46"/>
<circle cx="162.1" cy="84.8" r=".46"/>
<circle cx="177.5" cy="106.9" r=".46"/>
<circle cx="162.1" cy="77.2" r=".46"/>
<circle cx="158.7" cy="106.9" r=".46"/>
<circle cx="232.2" cy="58.4" r=".46"/>
<circle cx="243.6" cy="74.7" r=".46"/>
<circle cx="232.2" cy="66" r=".46"/>
<circle cx="107.4" cy="70.4" r=".46"/>
<circle cx="99.3" cy="31.5" r=".46"/>
<circle cx="107.4" cy="31.5" r=".46"/>
<circle cx="99.3" cy="49" r=".46"/>
<circle cx="107.4" cy="46.5" r=".46"/>
<circle cx="91.2" cy="166.6" r=".46"/>
<circle cx="91.2" cy="159" r=".46"/>
<circle cx="114.3" cy="145.5" r=".46"/>
<circle cx="44.7" cy="165.4" r=".46"/>
<circle cx="115.3" cy="31.5" r=".46"/>
<circle cx="124.5" cy="41.4" r=".46"/>
<circle cx="115.3" cy="43.9" r=".46"/>
</g>
<g font-size="2" fill="#840000">
<text x="178" y="190.9">Title:</text>
<text x="187.7" y="190.9">BigTOLT</text>
<text x="201.5" y="190.9">ESC</text>
</g>
<g font-size="1.5" fill="#840000">
<text x="178" y="178">Pancake</text>
<text x="178" y="175">Esc</text>
<text x="183.2" y="175">based</text>
<text x="188.7" y="178">esc</text>
<text x="191" y="175">on</text>
<text x="195" y="175">vesc</text>
<text x="201.3" y="175">project</text>
<text x="178" y="184">Sheet:</text>
<text x="178" y="181.2">Jason</text>
<text x="186.2" y="181.2">&amp;</text>
<text x="186.2" y="184">/IO/</text>
<text x="189.8" y="181.2">LJBox</text>
<text x="178" y="186.7">File:</text>
<text x="184.1" y="186.7">conn.kicad_sch</text>
<text x="178" y="196.9">KiCad</text>
<text x="178" y="194.1">Size:</text>
<text x="184.7" y="194.1">A4</text>
<text x="185.7" y="196.9">E.D.A.</text>
<text x="193.3" y="196.9">10.0.0</text>
<text x="200" y="194.1">Date:</text>
<text x="263" y="194.3">Rev:</text>
<text x="263" y="196.9">Id:</text>
<text x="267.1" y="196.9">7/7</text>
</g>
<g font-size="1.3" fill="#840000">
<text x="35" y="11.9">1</text>
<text x="85" y="11.9">2</text>
<text x="135" y="11.9">3</text>
<text x="185" y="11.9">4</text>
<text x="235" y="11.9">5</text>
<text x="285" y="11.9">6</text>
<text x="10.3" y="35.9">A</text>
<text x="285.3" y="35.9">A</text>
<text x="228.5" y="41" transform="rotate(-90 228.5 41)">Canh</text>
<text x="228.5" y="53.4" transform="rotate(-90 228.5 53.4)">Canl</text>
<text x="10.3" y="85.9">B</text>
<text x="26.3" y="89.9">adc2</text>
<text x="59.3" y="89.9">Canh</text>
<text x="108.6" y="89.9">ppm</text>
<text x="285.3" y="85.9">B</text>
<text x="26.3" y="94.9">adc1</text>
<text x="59.3" y="94.9">Canl</text>
<text x="225.2" y="112">adc1</text>
<text x="10.3" y="135.9">C</text>
<text x="285.3" y="135.9">C</text>
<text x="225.9" y="141.4">adc2</text>
<text x="101.8" y="144.1" transform="rotate(-90 101.8 144.1)">ppm</text>
<text x="10.3" y="185.9">D</text>
<text x="285.3" y="185.9">D</text>
<text x="35" y="199.9">1</text>
<text x="85" y="199.9">2</text>
<text x="135" y="199.9">3</text>
<text x="185" y="199.9">4</text>
<text x="235" y="199.9">5</text>
<text x="285" y="199.9">6</text>
</g>
<g font-size="1.3" fill="#006464">
<text x="99.2" y="17.1">VCC</text>
<text x="111.5" y="16.6">+5V</text>
<text x="105.6" y="22.2">JP1</text>
<text x="122.5" y="18.9">VCC</text>
<text x="258.1" y="22.5">+5V</text>
<text x="268.2" y="22.5">+5V</text>
<text x="97.5" y="24.7">Jumper_3_Bridged12</text>
<text x="127" y="29.1">10k</text>
<text x="127" y="26.5">R72</text>
<text x="225.6" y="28">J8</text>
<text x="48.6" y="35.2">U21</text>
<text x="101.9" y="34.9">R75</text>
<text x="110" y="34.9">R74</text>
<text x="117.9" y="34.9">R73</text>
<text x="186.9" y="30.6">+5V</text>
<text x="191.1" y="33.4">U20</text>
<text x="191.1" y="35.9">TJA1051T-3</text>
<text x="225.6" y="30.6">Conn_01x02</text>
<text x="234.9" y="35.7">+5V</text>
<text x="263.2" y="30.1">C91</text>
<text x="263.2" y="32.6">4.7u</text>
<text x="273.6" y="32.6">100n</text>
<text x="273.6" y="30.1">C80</text>
<text x="45.2" y="39.4" transform="rotate(-90 45.2 39.4)">VP</text>
<text x="48.6" y="37.7">SRV05-4</text>
<text x="101.9" y="37.4">2k2</text>
<text x="110" y="37.4">2k2</text>
<text x="117.9" y="37.4">2k2</text>
<text x="179.8" y="40.7">TXD</text>
<text x="258.1" y="40.2">GND</text>
<text x="268.2" y="40.2">GND</text>
<text x="33.6" y="46.7">IO1</text>
<text x="54" y="46.7">IO3</text>
<text x="141" y="44.8">J3</text>
<text x="141" y="47.3">Conn_01x06</text>
<text x="170.8" y="43.3">VCC</text>
<text x="179.8" y="43.3">RXD</text>
<text x="189.8" y="42.2" transform="rotate(-90 189.8 42.2)">VCC</text>
<text x="192.9" y="43.3">CANH</text>
<text x="210.8" y="44.6">R83</text>
<text x="210.8" y="47.1">120ohm</text>
<text x="229.6" y="43.3">VCC</text>
<text x="245.1" y="43.3">J4</text>
<text x="245.1" y="45.8">Conn_01x05</text>
<text x="258.2" y="43.3">VCC</text>
<text x="268.3" y="43.3">VCC</text>
<text x="33.6" y="51.8">IO2</text>
<text x="54" y="51.8">IO4</text>
<text x="179.8" y="48.4">VIO</text>
<text x="179.8" y="50.9">S</text>
<text x="189.8" y="51.6" transform="rotate(-90 189.8 51.6)">GND</text>
<text x="193.2" y="48.4">CANL</text>
<text x="263.2" y="50.9">C81</text>
<text x="263.2" y="53.4">4.7u</text>
<text x="273.6" y="53.4">100n</text>
<text x="273.6" y="50.9">C82</text>
<text x="101.9" y="55.2">R100</text>
<text x="101.9" y="57.8">2k2</text>
<text x="110" y="55.2">R101</text>
<text x="110" y="57.8">2k2</text>
<text x="117.9" y="55.2">R102</text>
<text x="117.9" y="57.8">2k2</text>
<text x="130.8" y="57.5">GND</text>
<text x="170.7" y="56">GND</text>
<text x="214.5" y="54.2">VCC</text>
<text x="230.1" y="54.2">+5V</text>
<text x="234.9" y="56">GND</text>
<text x="45.2" y="62.3" transform="rotate(-90 45.2 62.3)">VN</text>
<text x="186.9" y="61.1">GND</text>
<text x="219.7" y="62.1">C127</text>
<text x="219.7" y="64.6">100n</text>
<text x="235.5" y="61.8">C125</text>
<text x="235.5" y="64.4">100n</text>
<text x="248.7" y="61.8">C126</text>
<text x="248.7" y="64.4">2.2u</text>
<text x="258.1" y="61.1">GND</text>
<text x="268.2" y="61.1">GND</text>
<text x="43.4" y="68.2">GND</text>
<text x="196.5" y="71.7">VCC</text>
<text x="230.1" y="72">GND</text>
<text x="43.2" y="74.5">+5V</text>
<text x="48.3" y="77.3">U22</text>
<text x="92.1" y="74.5">VCC</text>
<text x="97.1" y="77.3">U23</text>
<text x="105.4" y="76.3">GND</text>
<text x="160.1" y="73">VCC</text>
<text x="214.4" y="72.2">GND</text>
<text x="239.9" y="76.7" transform="rotate(-90 239.9 76.7)">GND</text>
<text x="45" y="81.3" transform="rotate(-90 45 81.3)">VP</text>
<text x="48.3" y="79.9">SRV05-4</text>
<text x="93.7" y="81.3" transform="rotate(-90 93.7 81.3)">VP</text>
<text x="97.1" y="79.9">SRV05-4</text>
<text x="165.4" y="80.6">C123</text>
<text x="165.4" y="83.2">100n</text>
<text x="178.6" y="80.6">C124</text>
<text x="178.6" y="83.2">2.2u</text>
<text x="206.5" y="80.6">J7</text>
<text x="206.5" y="83.2">Conn_01x05</text>
<text x="252" y="79.3">J1</text>
<text x="252" y="81.9">Conn_01x05</text>
<text x="270.5" y="78.8">C122</text>
<text x="270.5" y="81.4">100n</text>
<text x="33.4" y="88.6">IO1</text>
<text x="53.7" y="88.6">IO3</text>
<text x="82.1" y="88.6">IO1</text>
<text x="102.5" y="88.6">IO3</text>
<text x="239.1" y="86.9" transform="rotate(-90 239.1 86.9)">+5V</text>
<text x="33.4" y="93.7">IO2</text>
<text x="53.7" y="93.7">IO4</text>
<text x="82.1" y="93.7">IO2</text>
<text x="102.5" y="93.7">IO4</text>
<text x="160" y="90.8">GND</text>
<text x="193.3" y="92">GND</text>
<text x="238.5" y="93.8">JP2</text>
<text x="133.3" y="101.7">J10</text>
<text x="232.8" y="96.4">Jumper_2_Open</text>
<text x="45" y="104.2" transform="rotate(-90 45 104.2)">VN</text>
<text x="93.7" y="104.2" transform="rotate(-90 93.7 104.2)">VN</text>
<text x="129.3" y="104.2">Conn_01x03</text>
<text x="174.9" y="102.5">+12V</text>
<text x="241.5" y="104.2">+5V</text>
<text x="43.2" y="110.1">GND</text>
<text x="91.9" y="110.1">GND</text>
<text x="161" y="110.3">D28</text>
<text x="161" y="112.9">BAT46W</text>
<text x="181.4" y="110.3">C88</text>
<text x="181.4" y="112.9">10u</text>
<text x="250.7" y="110.6">J5</text>
<text x="250.7" y="113.1">Conn_01x03</text>
<text x="138.2" y="118">GND</text>
<text x="151.4" y="118.6" transform="rotate(-90 151.4 118.6)">S</text>
<text x="236.2" y="116.9">2k2</text>
<text x="236.2" y="114.4">R79</text>
<text x="250.4" y="115.7">+5V</text>
<text x="32" y="123">USB_C_Receptacle_USB2.0</text>
<text x="43.5" y="120.5">J2</text>
<text x="59.6" y="123.8">Jumper_2_Open</text>
<text x="65.2" y="121.3">JP3</text>
<text x="73.9" y="121.3">+5V</text>
<text x="141.3" y="123.8">CJ3400</text>
<text x="144.6" y="121.3">Q19</text>
<text x="157.3" y="121.4">G</text>
<text x="164.3" y="125.1">R99</text>
<text x="175.5" y="120.5">GND</text>
<text x="235.7" y="124.6">4.3k</text>
<text x="235.7" y="122">R80</text>
<text x="240.8" y="124.6">GND</text>
<text x="255.8" y="123.3">C120</text>
<text x="255.8" y="125.8">100n</text>
<text x="269" y="123.3">C121</text>
<text x="269" y="125.8">2.2u</text>
<text x="48.7" y="128.1">VBUS</text>
<text x="61.8" y="130.9">R26</text>
<text x="151.4" y="126.2" transform="rotate(-90 151.4 126.2)">D</text>
<text x="164.3" y="127.6">10k</text>
<text x="49.9" y="133.2">CC1</text>
<text x="49.9" y="135.7">CC2</text>
<text x="61.9" y="133.2">5k1</text>
<text x="61.9" y="135.7">5k1</text>
<text x="70.9" y="135.7">GND</text>
<text x="70.9" y="133.2">GND</text>
<text x="149.6" y="136">GND</text>
<text x="231.6" y="132.2">GND</text>
<text x="241.5" y="133.7">+5V</text>
<text x="250.4" y="133.5">GND</text>
<text x="50.8" y="140.8">D-</text>
<text x="50.8" y="143.4">D-</text>
<text x="61.8" y="138.3">R84</text>
<text x="86.1" y="140.6">Conn_01x03</text>
<text x="90.8" y="138">J9</text>
<text x="95.1" y="138.8">VCC</text>
<text x="105.1" y="142.6">100r</text>
<text x="105.5" y="140.1">R98</text>
<text x="236.5" y="143.9">R81</text>
<text x="250.7" y="140.1">J6</text>
<text x="250.7" y="142.6">Conn_01x03</text>
<text x="50.8" y="145.9">D+</text>
<text x="50.8" y="148.4">D+</text>
<text x="117.6" y="148.9">C87</text>
<text x="236.5" y="146.4">2k2</text>
<text x="250.4" y="147.4">+5V</text>
<text x="89.3" y="154.8">VCC</text>
<text x="95" y="154">GND</text>
<text x="117.6" y="151.5">100n</text>
<text x="236" y="154">4.3k</text>
<text x="236" y="151.5">R82</text>
<text x="241" y="154">GND</text>
<text x="255.8" y="155">C118</text>
<text x="269" y="155">C119</text>
<text x="37.9" y="159.3" transform="rotate(-90 37.9 159.3)">SHIELD</text>
<text x="45.6" y="159.3" transform="rotate(-90 45.6 159.3)">GND</text>
<text x="48.6" y="156.1">SBU1</text>
<text x="48.6" y="158.6">SBU2</text>
<text x="112.3" y="159.1">GND</text>
<text x="231.9" y="161.6">GND</text>
<text x="255.8" y="157.6">100n</text>
<text x="269" y="157.6">2.2u</text>
<text x="94.5" y="162.4">C116</text>
<text x="94.5" y="164.9">100n</text>
<text x="107.7" y="162.4">C117</text>
<text x="107.7" y="164.9">2.2u</text>
<text x="250.4" y="165.2">GND</text>
<text x="42.7" y="171.3">GND</text>
<text x="89.1" y="172.6">GND</text>
</g>
<g font-size="1.3" fill="#a90000">
<text x="101.7" y="27.4">1</text>
<text x="111.8" y="27.4">3</text>
<text x="107.2" y="30.9" transform="rotate(-90 107.2 30.9)">2</text>
<text x="220" y="32.3" transform="rotate(-90 220 32.3)">1</text>
<text x="222.5" y="32.3" transform="rotate(-90 222.5 32.3)">2</text>
<text x="47.4" y="38.8" transform="rotate(-90 47.4 38.8)">5</text>
<text x="134" y="38.6">1</text>
<text x="134" y="41.1">2</text>
<text x="176.8" y="39.6">1</text>
<text x="188.7" y="36.8" transform="rotate(-90 188.7 36.8)">3</text>
<text x="238.2" y="38.4">1</text>
<text x="238.2" y="40.9">2</text>
<text x="134" y="43.7">3</text>
<text x="134" y="46.2">4</text>
<text x="176.8" y="42.2">4</text>
<text x="176.8" y="47.2">5</text>
<text x="199.7" y="47.2">6</text>
<text x="199.7" y="42.2">7</text>
<text x="238.2" y="43.4">3</text>
<text x="238.2" y="46">4</text>
<text x="34.6" y="49">1</text>
<text x="54.9" y="49">4</text>
<text x="134" y="48.8">5</text>
<text x="134" y="51.3">6</text>
<text x="176.8" y="49.8">8</text>
<text x="238.2" y="48.5">5</text>
<text x="34.6" y="54.1">3</text>
<text x="54.9" y="54.1">6</text>
<text x="188.7" y="54.6" transform="rotate(-90 188.7 54.6)">2</text>
<text x="47.4" y="61.7" transform="rotate(-90 47.4 61.7)">2</text>
<text x="199.6" y="75.7">1</text>
<text x="245" y="74.4">1</text>
<text x="245" y="77">2</text>
<text x="47.2" y="80.7" transform="rotate(-90 47.2 80.7)">5</text>
<text x="96" y="80.7" transform="rotate(-90 96 80.7)">5</text>
<text x="199.6" y="78.2">2</text>
<text x="199.6" y="80.8">3</text>
<text x="199.6" y="83.3">4</text>
<text x="245" y="79.5">3</text>
<text x="245" y="82">4</text>
<text x="199.6" y="85.9">5</text>
<text x="245" y="84.6">5</text>
<text x="34.3" y="90.9">1</text>
<text x="34.3" y="96">3</text>
<text x="54.7" y="90.9">4</text>
<text x="54.7" y="96">6</text>
<text x="83.1" y="90.9">1</text>
<text x="83.1" y="96">3</text>
<text x="103.4" y="90.9">4</text>
<text x="103.4" y="96">6</text>
<text x="47.2" y="103.6" transform="rotate(-90 47.2 103.6)">2</text>
<text x="96" y="103.6" transform="rotate(-90 96 103.6)">2</text>
<text x="137.6" y="106.7">3</text>
<text x="137.6" y="111.8">1</text>
<text x="137.6" y="109.2">2</text>
<text x="244.8" y="108.2">1</text>
<text x="244.8" y="110.7">2</text>
<text x="244.8" y="113.3">3</text>
<text x="56.2" y="127">A4</text>
<text x="56.1" y="134.6">B5</text>
<text x="56.2" y="132.1">A5</text>
<text x="244.8" y="137.7">1</text>
<text x="56.1" y="142.2">B7</text>
<text x="56.2" y="139.7">A7</text>
<text x="94.4" y="142.7">3</text>
<text x="244.8" y="140.2">2</text>
<text x="244.8" y="142.7">3</text>
<text x="56.1" y="147.3">B6</text>
<text x="56.2" y="144.8">A6</text>
<text x="94.4" y="147.8">1</text>
<text x="94.4" y="145.3">2</text>
<text x="56.2" y="154.9">A8</text>
<text x="56.1" y="157.5">B8</text>
<text x="36.8" y="164.1" transform="rotate(-90 36.8 164.1)">S1</text>
<text x="44.4" y="164.1" transform="rotate(-90 44.4 164.1)">A1</text>
</g>
<g font-size="1.3" fill="#725600">
<text x="156.3" y="40.7">CAN_TX</text>
<text x="24.4" y="47.9">HALL_1</text>
<text x="59.6" y="47.9">HALL_3</text>
<text x="110.1" y="42.3">TEMP_MOTOR</text>
<text x="156" y="43.3">CAN_RX</text>
<text x="24.4" y="52.9">HALL_2</text>
<text x="59.6" y="52.9">TEMP_MOTOR</text>
<text x="91" y="61.8">HALL_3</text>
<text x="99.1" y="61.8">HALL_2</text>
<text x="107" y="61.8">HALL_1</text>
<text x="184.5" y="81.9">TX_SCL_MOSI</text>
<text x="189.7" y="79.3">ADC_15</text>
<text x="235.9" y="78.1">SWCLK</text>
<text x="236.3" y="80.6">SWDIO</text>
<text x="239.6" y="83.2">rst</text>
<text x="67.4" y="89.8">TX_SCL_MOSI</text>
<text x="185" y="84.4">RX_SDA_NSS</text>
<text x="67.9" y="94.8">RX_SDA_NSS</text>
<text x="219.4" y="100.7">SCK_ADC_EXT</text>
<text x="246.8" y="100.7">ADC_15</text>
<text x="219.4" y="119.5">SCK_ADC_EXT</text>
<text x="165.5" y="122.5">aux</text>
<text x="61.4" y="143.4">USBD-</text>
<text x="61.4" y="145.9">USBD+</text>
<text x="120.1" y="146.4">SERVO</text>
<text x="217.6" y="148.9">MISO_ADC_EXT2</text>
</g>
<g font-size="1.3" fill="#989898">
<text x="101.4" y="68.7">4.3k</text>
<text x="101.4" y="66.1">R76</text>
<text x="109.5" y="68.7">4.3k</text>
<text x="109.5" y="66.1">R77</text>
<text x="117.4" y="68.7">4.3k</text>
<text x="117.4" y="66.1">R78</text>
</g>
<g font-size="1.3" fill="#0000c2">
<text x="118.2" y="70.7">for</text>
<text x="122" y="70.7">5v</text>
<text x="255.2" y="110.1">adc1</text>
<text x="254.6" y="139.8">adc2</text>
</g>
</svg>
